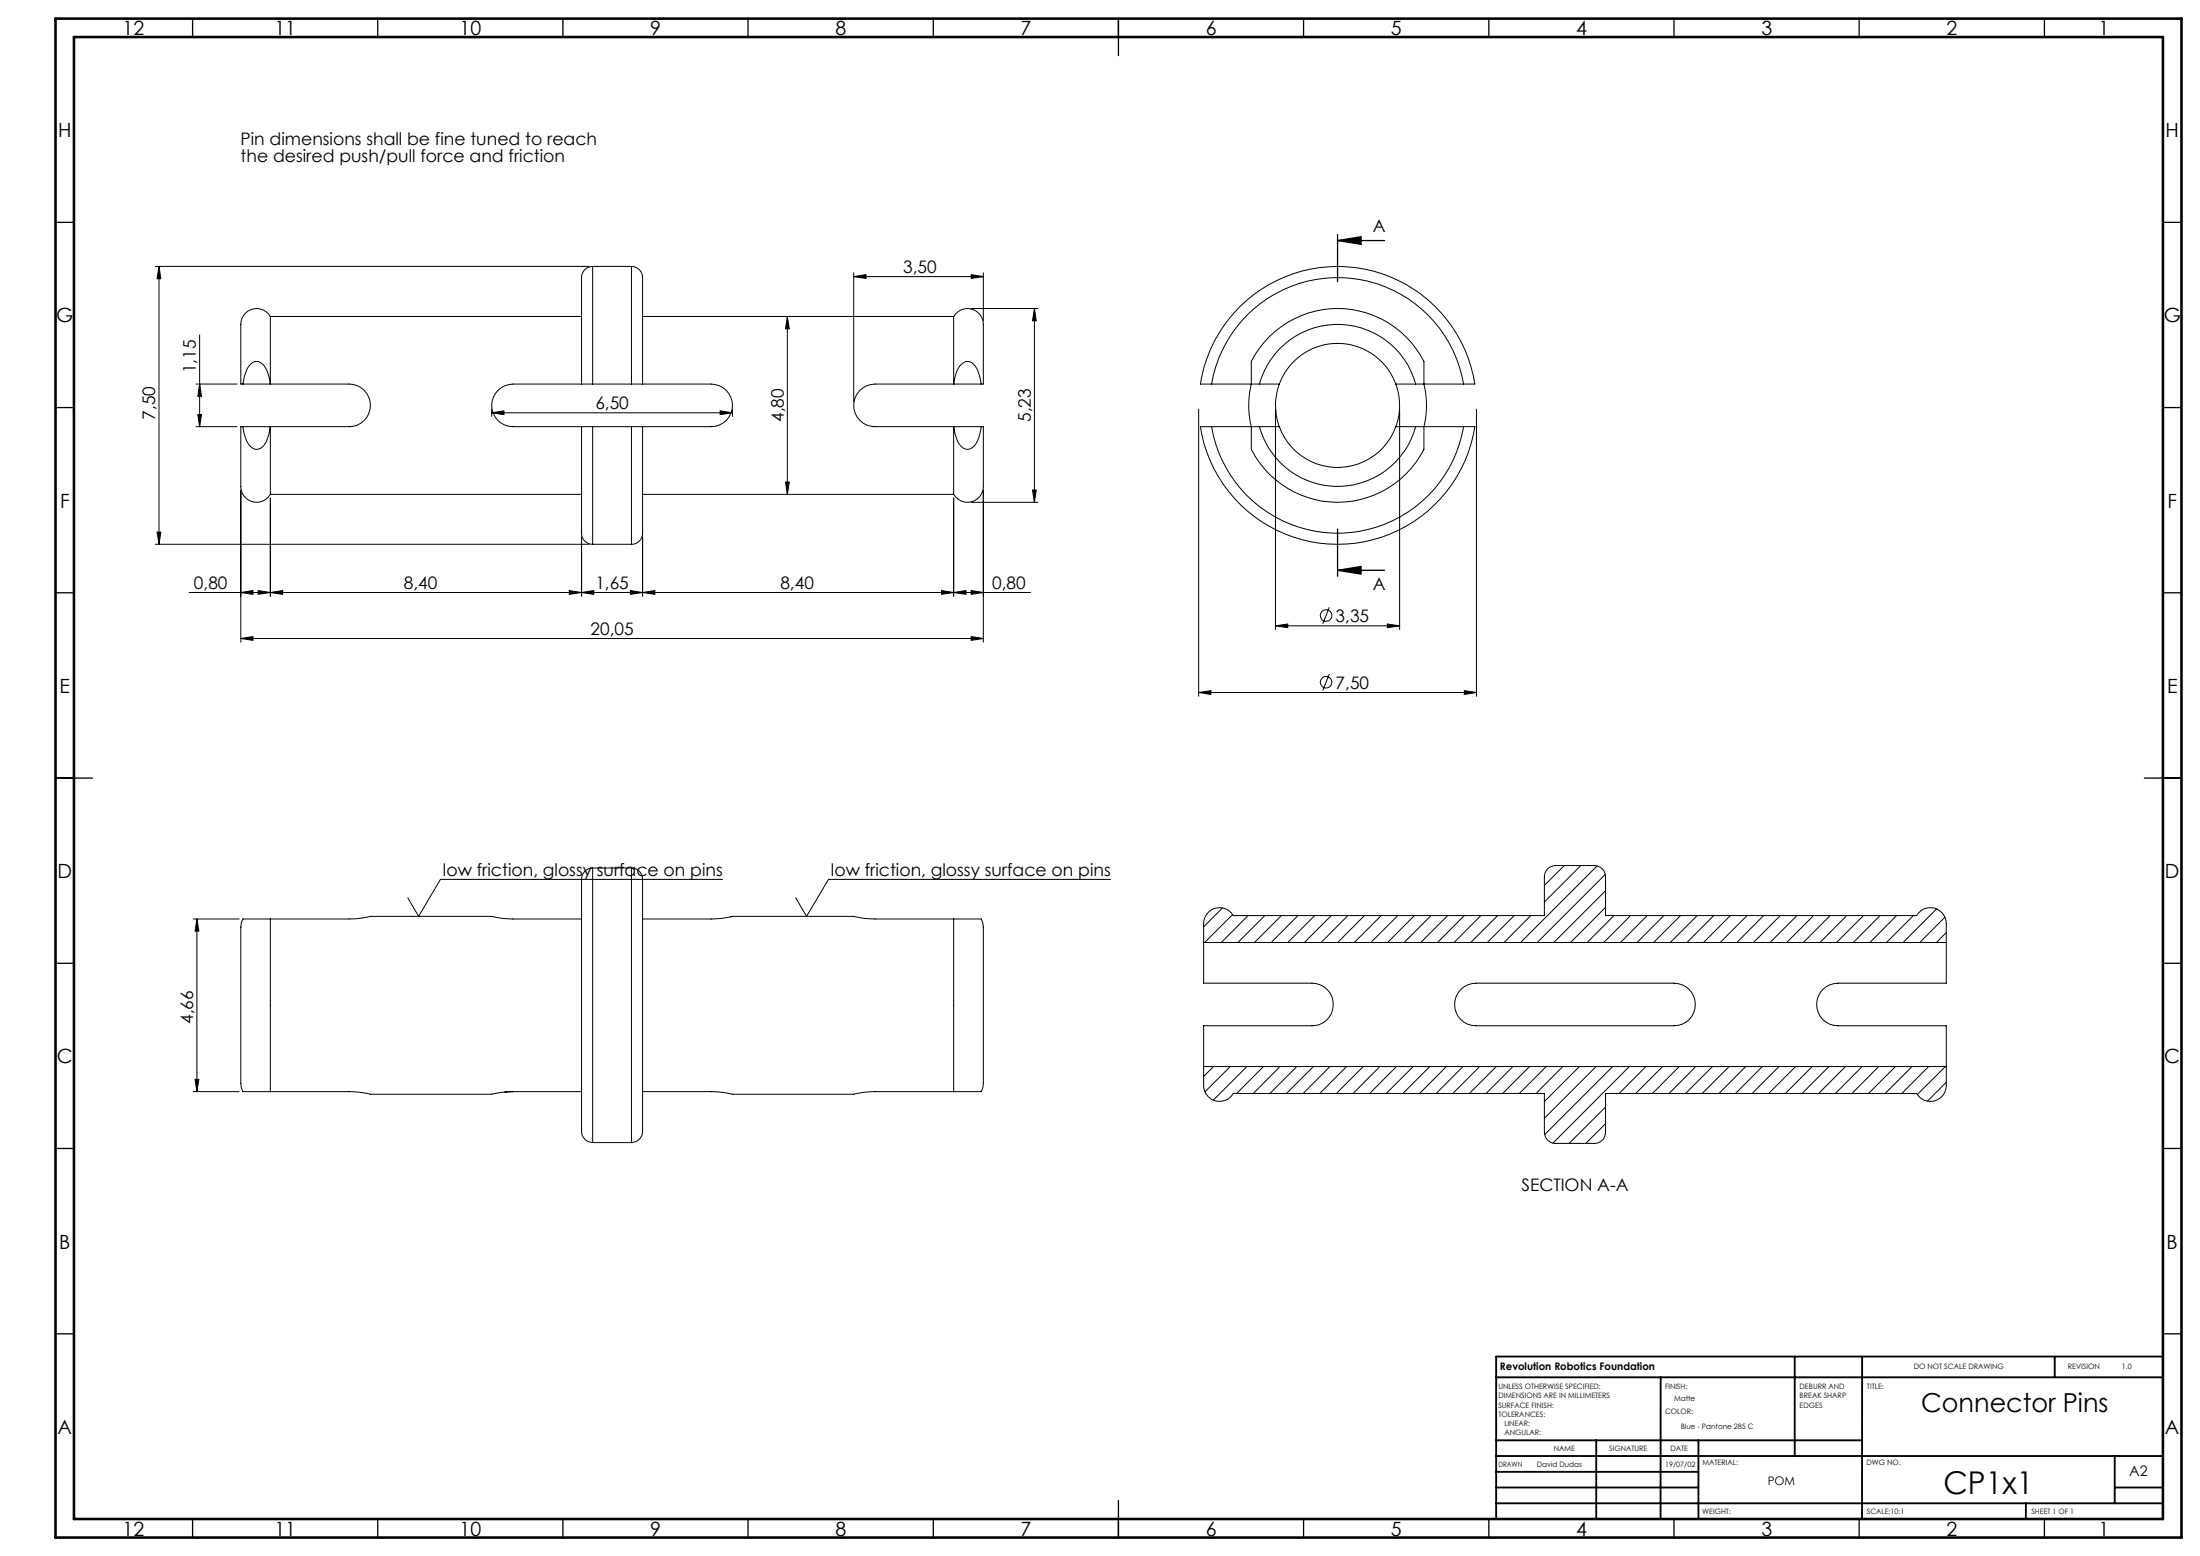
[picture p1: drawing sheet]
<svg xmlns="http://www.w3.org/2000/svg" width="594mm" height="420mm" viewBox="0 0 594 420" stroke-linecap="round" stroke-linejoin="round" font-family="sans-serif">
<g fill="none" stroke="#000" stroke-width=".27">
<path d="M41.9 71.9h117.1M42.9 71.9v75M42.9 71.9l.5 3.3h-1zM160 71.9a3.2 3.2 0 0 0-3 4v27.8M160 71.9v31.8M160 71.9h10.5M170.5 71.9a3.2 3.2 0 0 1 3 4v27.8M170.5 71.9v31.8M230.5 74.7l3.3-.6v1.1zM230.5 73.6v34.8M230.5 74.7h35M262.2 74.1l3.3 .6-3.3 .5z"/>
<path d="M265.5 73.6v13M53.9 90.4v24.8M73 85.4a4.3 4.3 0 0 0-5.3-1.8 4.3 4.3 0 0 0-2.7 4.9v15.2h.6M73 85.4v18.3a9.8 9.8 0 0 0-2-5.3 2.54 2.54 0 0 0-4.2 1.1l-.8 2.1-.4 2.1M73 85.4h84M173.5 85.4h84M212.6 85.4l.5 3.3h-1zM212.6 85.4v48M257.5 85.4a4.4 4.4 0 0 1 5.3-1.8 4.4 4.4 0 0 1 2.7 4.9v15.2h-.6M257.5 85.4v18.3a7.5 7.5 0 0 1 2.8-5.9 2.83 2.83 0 0 1 3.7 2.2l.9 3.7M262.2 83.3h18.1M279.3 83.3v52.3"/>
<path d="M279.3 83.3l.5 3.3h-1zM52.9 103.7h11.1M52.9 115.2h11.1M53.4 111.9h1l-.5 3.3zM53.9 103.7l.5 3.3h-1zM65.6 115.2h-.6v13.8a8.8 8.8 0 0 0 .8 4.7 4.3 4.3 0 0 0 7.2-.3M65.6 115.2a8 8 0 0 0 2.8 5.9 2.7 2.7 0 0 0 3.4-1.7l.8-2.2 .4-2v18.2M65.6 103.7h28.7a5.8 5.8 0 0 1 5.7 5.7 5.8 5.8 0 0 1-5.7 5.8h-28.7M132.8 111.4l3.3-.5v1zM132.8 110.4v2M132.8 111.4h65M157 115.2v26.3a8.1 8.1 0 0 0 .5 4.1 2.94 2.94 0 0 0 2.5 1.3"/>
<path d="M157 115.2h3M157 103.7h3M157 103.7h-18.5a5.8 5.8 0 0 0-5.7 5.7 5.8 5.8 0 0 0 5.7 5.8h18.5M160 115.2v31.7M160 103.7h10.5M160 115.2h10.5M170.5 103.7h3M170.5 115.2h3M170.5 115.2v31.7M173.5 115.2v26.3a8.1 8.1 0 0 1-.5 4.1 3.1 3.1 0 0 1-2.5 1.3M173.5 103.7h18.5a5.8 5.8 0 0 1 5.8 5.7 5.8 5.8 0 0 1-5.8 5.8h-18.5M194.5 110.9l3.3 .5-3.3 .5z"/>
<path d="M197.8 110.4v2M264.9 115.2h.6v13.8a8.8 8.8 0 0 1-.7 4.7 4.3 4.3 0 0 1-7.3-.3M264.9 115.2a7.6 7.6 0 0 1-2.8 5.9 2.88 2.88 0 0 1-3.7-2.2l-.9-3.7v18.2M264.9 103.7h-28.6a5.8 5.8 0 0 0-5.8 5.7 5.8 5.8 0 0 0 5.8 5.8h28.6M323.6 110.4v77.5M327.1 103.7a34.5 34.5 0 0 1 34.1-28.8 34.5 34.5 0 0 1 34 28.8M327.1 103.7h-3a37.5 37.5 0 0 1 37.1-31.8 37.5 37.5 0 0 1 37 31.8h-3M327.1 115.2h-3a37.5 37.5 0 0 0 37.1 31.7 37.5 37.5 0 0 0 37-31.7h-3M327.1 115.2a34.5 34.5 0 0 0 34.1 28.7 34.5 34.5 0 0 0 34-28.7M327.1 103.7h10.8M327.1 115.2h10.8M337.9 103.7v-5.8a19 19 0 0 1 6.3-8.3 26 26 0 0 1 40.3 8.2v5.9"/>
<path d="M337.9 115.2v5.9a26 26 0 0 0 23.3 14.5 26 26 0 0 0 23.3-14.5v-5.9M337.9 103.7h2.1M337.9 115.2h2.1M337.9 103.7a23.8 23.8 0 0 0 0 11.5M340 103.7a21.9 21.9 0 0 1 21.1-16.1 21.9 21.9 0 0 1 21.1 16.1M340 115.2a21.9 21.9 0 0 0 21.1 16.1 21.9 21.9 0 0 0 21.1-16.1M340 103.7h5.4M340 115.2h5.4M344.4 110.4v59.5M345.4 103.7a16.8 16.8 0 0 1 15.7-11 16.8 16.8 0 0 1 15.8 11M345.4 115.2a16.7 16.7 0 0 0 15.7 11 16.7 16.7 0 0 0 15.8-11M345.4 103.7a16.6 16.6 0 0 0 0 11.4v.1"/>
<path d="M376.9 103.7a16.6 16.6 0 0 1 0 11.4v.1M376.9 103.7h5.3M376.9 115.2h5.3M377.9 110.4v59.5M382.2 103.7h2.3M382.2 115.2h2.3M384.5 103.7a23.8 23.8 0 0 1 0 11.5M384.5 103.7h10.7M384.5 115.2h10.7M398.6 110.4v77.5M65 132.3v41M73 134.4v26.5"/>
<path d="M73 133.4h84M173.5 133.4h84M212.1 130.1h1l-.5 3.3zM257.5 134.4v26.5M262.2 135.6h18.1M265.5 132.3v41M278.8 132.3h1l-.5 3.3zM41.9 146.9h117.1M42.4 143.6h1l-.5 3.3zM51 159.9h227.2M65 159.9l3.3-.5v1zM69.7 159.4l3.3 .5-3.3 .5z"/>
<path d="M73 159.9l3.3-.5v1zM153.7 159.4l3.3 .5-3.3 .5zM157 159.9l3.3-.5v1zM157 144.9v16M160 146.9h10.5M170.2 159.4l3.3 .5-3.3 .5zM173.5 159.9l3.3-.5v1zM173.5 144.9v16M254.2 159.4l3.3 .5-3.3 .5zM257.5 159.9l3.3-.5v1zM262.2 159.4l3.3 .5-3.3 .5zM65 172.3l3.3-.5v1z"/>
<path d="M65 172.3h200.5M262.2 171.8l3.3 .5-3.3 .5zM344.4 168.9l3.3-.5v1zM344.4 168.9h33.5M358.9 163.9l-1.7 4.5M374.6 168.4l3.3 .5-3.3 .5zM323.6 186.9l3.4-.5v1zM323.6 186.9h75M358.9 181.9l-1.7 4.5M395.4 186.4l3.2 .5-3.2 .5zM160 234.3a3.3 3.3 0 0 0-3 4.1v65.9a3.3 3.3 0 0 0 3 4.1M160 234.3v74.1"/>
<path d="M160 234.3h10.5M170.5 234.3v74.1M170.5 234.3a3.3 3.3 0 0 1 3 4.1v65.9a3.3 3.3 0 0 1-3 4.1M195.1 237.4h-76.2l-5.9 10-2.9-5.1M299.8 237.4h-76.1l-5.9 10-3-5.1M422.3 233.6l-5.3 5.4M426.8 233.6l-9.8 9.9M431.2 233.7l-20.6 20.7M433.4 236l-18.4 18.4M52.2 248.1h12.4M53.2 248.1l.5 3.2h-1zM53.2 248.1v46.6"/>
<path d="M73 248.1h-7.3a7.1 7.1 0 0 0-.7 4.3v38.8a7.1 7.1 0 0 0 .6 3.5h7.4M73 248.1v46.6M73 248.1l22.7-.1 4.3-.6h32.8l2.5 .4 3.2 .3h18.5M197.3 247.5l.5-.1-2.6 .4-3.2 .3h-18.5M197.8 247.4h32.7l2.5 .4 3.3 .3h21.2M257.5 248.1v46.6M257.5 248.1h7.4a8.7 8.7 0 0 1 .6 4.3v38.8a7.1 7.1 0 0 1-.6 3.5h-7.4M325 254.4v-5.1a4.3 4.3 0 0 1 3.2-4.2 4.3 4.3 0 0 1 4.8 2h84v-10.4a3 3 0 0 1 3-3.1h10.5a3 3 0 0 1 3 3.1v10.4h84a4.3 4.3 0 0 1 4.8-2 4.3 4.3 0 0 1 3.2 4.2v5.1M325 254.4v11h29.2a5.8 5.8 0 0 1 5.8 5.7 5.8 5.8 0 0 1-5.8 5.8h-29.2v11M325 254.4h200.5M330.1 245.1l-5.1 5.1M332.8 246.9l-7.5 7.5"/>
<path d="M337 247.1l-7.3 7.3M341.5 247.1l-7.3 7.3M346 247.1l-7.3 7.3M350.4 247.1l-7.2 7.3M355 247.1l-7.3 7.3M359.4 247.1l-7.2 7.3M363.9 247.1l-7.2 7.3M368.4 247.1l-7.2 7.3M372.9 247.1l-7.2 7.3M377.4 247.1l-7.3 7.3M381.9 247.1l-7.3 7.3M386.4 247.1l-7.3 7.3"/>
<path d="M390.9 247.1l-7.3 7.3M395.4 247.1l-7.3 7.3M399.8 247.1l-7.2 7.3M404.4 247.1l-7.3 7.3M408.8 247.1l-7.2 7.3M413.3 247.1l-7.2 7.3M433.5 240.4l-14 14M433.5 244.9l-9.5 9.5M435.8 247.1l-7.3 7.3M440.3 247.1l-7.3 7.3M444.7 247.1l-7.2 7.3M449.2 247.1l-7.2 7.3"/>
<path d="M453.7 247.1l-7.2 7.3M458.2 247.1l-7.2 7.3M462.7 247.1l-7.2 7.3M467.2 247.1l-7.2 7.3M471.7 247.1l-7.3 7.3M476.2 247.1l-7.3 7.3M480.7 247.1l-7.3 7.3M485.2 247.1l-7.3 7.3M489.7 247.1l-7.3 7.3M494.1 247.1l-7.2 7.3M498.6 247.1l-7.2 7.3M503.1 247.1l-7.2 7.3"/>
<path d="M507.6 247.1l-7.2 7.3M512.1 247.1l-7.2 7.3M516.6 247.1l-7.3 7.3M522.9 245.3l-9.1 9.1M525.1 247.6l-6.8 6.8M525.5 251.7l-2.7 2.7M525.5 254.4v11h-29.2a5.8 5.8 0 0 0-5.8 5.7 5.8 5.8 0 0 0 5.8 5.8h29.2v11M394.4 267.1a5.8 5.8 0 0 1 4.1-1.7h53.5a5.8 5.8 0 0 1 5.7 5.7 5.8 5.8 0 0 1-5.7 5.8h-53.5a5.7 5.7 0 0 1-5.3-3.6 5.7 5.7 0 0 1 1.2-6.2zM52.2 294.7h12.4M52.7 291.3h1l-.5 3.4zM73 294.7h21.3l3.5 .2 2.2 .5h32.8l2.5-.5 3.2-.2M138.5 294.7l-2.2 .1"/>
<path d="M138.5 294.7h18.5M173.5 294.7h18.5l3.2 .2 2.6 .5h32.7l2.5-.5 3.3-.2h21.2M325 287.9v5.1a4.3 4.3 0 0 0 3.2 4.2 4.3 4.3 0 0 0 4.8-2h84v10.4a2.95 2.95 0 0 0 3 3h10.5a2.95 2.95 0 0 0 3-3v-10.4h84a4.3 4.3 0 0 0 4.8 2 4.3 4.3 0 0 0 3.2-4.2v-5.1M325 287.9h200.5M327.7 287.9l-2.7 2.7M332.2 287.9l-6.9 6.8M336.7 287.9l-9.1 9.1M341.1 287.9l-7.2 7.3M345.6 287.9l-7.2 7.3M350.1 287.9l-7.2 7.3M354.6 287.9l-7.3 7.3M359.1 287.9l-7.2 7.3"/>
<path d="M363.6 287.9l-7.3 7.3M368.1 287.9l-7.3 7.3M372.6 287.9l-7.3 7.3M377 287.9l-7.2 7.3M381.6 287.9l-7.3 7.3M386 287.9l-7.2 7.3M390.5 287.9l-7.2 7.3M395 287.9l-7.2 7.3M399.5 287.9l-7.2 7.3M404 287.9l-7.3 7.3M408.5 287.9l-7.3 7.3M413 287.9l-7.3 7.3"/>
<path d="M417.5 287.9l-7.3 7.3M422 287.9l-7.3 7.3M426.4 287.9l-9.4 9.4M431 287.9l-14 14M433.5 298.8l-9.8 9.8M435.4 287.9l-18.3 18.4M439.9 287.9l-20.6 20.7M444.4 287.9l-7.2 7.3M448.9 287.9l-7.3 7.3M453.4 287.9l-7.2 7.3M457.9 287.9l-7.3 7.3M462.4 287.9l-7.3 7.3"/>
<path d="M466.9 287.9l-7.3 7.3M471.3 287.9l-7.2 7.3M475.8 287.9l-7.2 7.3M480.3 287.9l-7.2 7.3M484.8 287.9l-7.2 7.3M489.3 287.9l-7.2 7.3M493.8 287.9l-7.2 7.3M498.3 287.9l-7.3 7.3M502.8 287.9l-7.3 7.3M507.3 287.9l-7.3 7.3M511.8 287.9l-7.3 7.3M516.3 287.9l-7.3 7.3"/>
<path d="M520.7 287.9l-7.2 7.3M525.3 287.9l-7.6 7.5M525.5 292.1l-5.1 5.1M160 308.4h10.5M433.5 303.3l-5.3 5.3"/>
<circle cx="358" cy="166.2" r="1.56"/>
<circle cx="358" cy="184.2" r="1.55"/>
</g>
<g fill="none" stroke="#000" stroke-width=".35">
<path d="M52 5v5M102 5v5M152 5v5M202 5v5M252 5v5M302 5v10M352 5v5M402 5v5M452 5v5M502 5v5M552 5v5M15 60h5"/>
<path d="M361.1 64.9h12.7M361.1 63.3v12.7M361.1 64.9l6.4-1v2.1zM584 60h5M15 110h5M584 110h5M361.1 142.8v12.7M361.1 153.9h12.7M361.1 153.9l6.4-1v2.1zM15 160h5M584 160h5M15 210h10"/>
<path d="M579 210h10M15 260h5M584 260h5M15 310h5M584 310h5M15 360h5M584 360h5M52 410v5M102 410v5M152 410v5M202 410v5M252 410v5"/>
<path d="M302 405v10M352 410v5M402 410v5M452 410v5M502 410v5M552 410v5"/>
</g>
<g fill="none" stroke="#000" stroke-width=".5">
<path d="M404 371.8h180M448.4 371.8l-.1 38.3M484.6 366.2v26.8M502.8 366.2l-.1 43.9M554.8 366.2v5.6M584 366.2h-180v43.8M404 388.8h98.8M404 397.3h54.6M404 393h180M431 388.8v21.2M458.6 388.8v21.2M571 393v12.8"/>
<path d="M404 405.8h180M404 401.5h54.6M547 405.8v4.2M571 401.5h13"/>
</g>
<path d="M15 5h574v410h-574zM20 10h564v400h-564z" fill="none" stroke="#000" stroke-width=".7"/>
<g fill="#000">
<path d="M361.1 64.9l6.4-1v2.1zM361.1 153.9l6.4-1v2.1z"/>
<path d="M53.9 103.7l.5 3.3h-1zM53.4 111.9h1l-.5 3.3zM42.9 71.9l.5 3.3h-1zM42.4 143.6h1l-.5 3.3zM212.6 85.4l.5 3.3h-1zM212.1 130.1h1l-.5 3.3zM279.3 83.3l.5 3.3h-1zM278.8 132.3h1l-.5 3.3z"/>
<path d="M132.8 111.4l3.3-.5v1zM194.5 110.9l3.3 .5-3.3 .5z"/>
<path d="M73 159.9l3.3-.5v1zM153.7 159.4l3.3 .5-3.3 .5zM323.6 186.9l3.4-.5v1zM395.4 186.4l3.2 .5-3.2 .5z"/>
<path d="M157 159.9l3.3-.5v1zM170.2 159.4l3.3 .5-3.3 .5zM173.5 159.9l3.3-.5v1zM254.2 159.4l3.3 .5-3.3 .5z"/>
<path d="M65 172.3l3.3-.5v1zM262.2 171.8l3.3 .5-3.3 .5zM65 159.9l3.3-.5v1zM69.7 159.4l3.3 .5-3.3 .5zM257.5 159.9l3.3-.5v1zM262.2 159.4l3.3 .5-3.3 .5zM230.5 74.7l3.3-.6v1.1zM262.2 74.1l3.3 .6-3.3 .5zM344.4 168.9l3.3-.5v1zM374.6 168.4l3.3 .5-3.3 .5z"/>
<path d="M53.2 248.1l.5 3.2h-1zM52.7 291.3h1l-.5 3.4z"/>
</g>
<text font-size="8.5" x="524.8" y="403.2">CP1x1</text>
<text font-size="7.1" x="518.7" y="381">Connector Pins</text>
<g font-size="5.3">
<text x="33.1" y="9.5">12</text>
<text x="74.1" y="9.5">11</text>
<text x="124.1" y="9.5">10</text>
<text x="175.6" y="9.5">9</text>
<text x="225.6" y="9.5">8</text>
<text x="275.6" y="9.5">7</text>
<text x="325.6" y="9.5">6</text>
<text x="375.6" y="9.5">5</text>
<text x="425.6" y="9.5">4</text>
<text x="475.6" y="9.5">3</text>
<text x="525.6" y="9.5">2</text>
<text x="566.6" y="9.5">1</text>
<text x="15.7" y="37">H</text>
<text x="584.7" y="37">H</text>
<text x="15.2" y="87">G</text>
<text x="584.2" y="87">G</text>
<text x="16.2" y="137">F</text>
<text x="585.2" y="137">F</text>
<text x="16.1" y="187">E</text>
<text x="585.1" y="187">E</text>
<text x="15.5" y="237">D</text>
<text x="584.5" y="237">D</text>
<text x="15.4" y="287">C</text>
<text x="584.4" y="287">C</text>
<text x="16" y="337">B</text>
<text x="585" y="337">B</text>
<text x="15.5" y="387">A</text>
<text x="584.5" y="387">A</text>
<text x="33.1" y="414.5">12</text>
<text x="74.1" y="414.5">11</text>
<text x="124.1" y="414.5">10</text>
<text x="175.6" y="414.5">9</text>
<text x="225.6" y="414.5">8</text>
<text x="275.6" y="414.5">7</text>
<text x="325.6" y="414.5">6</text>
<text x="375.6" y="414.5">5</text>
<text x="425.6" y="414.5">4</text>
<text x="475.6" y="414.5">3</text>
<text x="525.6" y="414.5">2</text>
<text x="566.6" y="414.5">1</text>
</g>
<g font-size="4.7">
<text x="65" y="39.2">Pin dimensions shall be fine tuned to reach</text>
<text x="65" y="43.7">the desired push/pull force and friction</text>
<text x="370.7" y="62.7">A</text>
<text x="243.8" y="73.6">3,50</text>
<text x="52.9" y="100.7" transform="rotate(-90 52.9 100.7)">1,15</text>
<text x="41.9" y="113.3" transform="rotate(-90 41.9 113.3)">7,50</text>
<text x="160.7" y="110.4">6,50</text>
<text x="211.6" y="113.9" transform="rotate(-90 211.6 113.9)">4,80</text>
<text x="278.3" y="113.9" transform="rotate(-90 278.3 113.9)">5,23</text>
<text x="52.4" y="158.9">0,80</text>
<text x="109" y="158.9">8,40</text>
<text x="160.7" y="158.9">1,65</text>
<text x="210.7" y="158.9">8,40</text>
<text x="267.9" y="158.9">0,80</text>
<text x="370.7" y="159.3">A</text>
<text x="360.6" y="167.8">3,35</text>
<text x="159.5" y="171.3">20,05</text>
<text x="360.6" y="185.8">7,50</text>
<text x="119.6" y="236.3">low friction, glossy surface on pins</text>
<text x="224.3" y="236.3">low friction, glossy surface on pins</text>
<text x="52.2" y="276.4" transform="rotate(-90 52.2 276.4)">4,66</text>
<text x="410.8" y="321.4">SECTION A-A</text>
</g>
<text font-size="3.9" x="574.9" y="398.5">A2</text>
<text font-size="3.2" x="477.3" y="400.9">POM</text>
<text font-size="2.8" x="405" y="369.9">Revolution Robotics Foundation</text>
<g font-size="2">
<text x="516.7" y="369.6">DO NOT SCALE DRAWING</text>
<text x="558.3" y="369.6">REVISION</text>
<text x="572.9" y="369.6">1.0</text>
<text x="404.6" y="374.9">UNLESS OTHERWISE SPECIFIED:</text>
<text x="404.6" y="377.4">DIMENSIONS ARE IN MILLIMETERS</text>
<text x="449.6" y="374.9">FINISH:</text>
<text x="485.9" y="374.9">DEBURR AND</text>
<text x="485.9" y="377.4">BREAK SHARP</text>
<text x="504.1" y="374.9">TITLE:</text>
<text x="404.6" y="379.9">SURFACE FINISH:</text>
<text x="404.6" y="382.4">TOLERANCES:</text>
<text x="449.6" y="381.8">COLOR:</text>
<text x="452" y="378.3">Matte</text>
<text x="485.9" y="379.9">EDGES</text>
<text x="406.2" y="384.9">LINEAR:</text>
<text x="406.2" y="387.4">ANGULAR:</text>
<text x="453.8" y="385.7">Blue - Pantone 285 C</text>
<text x="404.6" y="396">DRAWN</text>
<text x="414.9" y="396">David Dudas</text>
<text x="419.5" y="391.8">NAME</text>
<text x="434.5" y="391.7">SIGNATURE</text>
<text x="449.6" y="395.9">19/07/02</text>
<text x="451" y="391.7">DATE</text>
<text x="459.6" y="395.5">MATERIAL:</text>
<text x="504" y="395.5">DWG NO.</text>
<text x="459.6" y="408.5">WEIGHT:</text>
<text x="504.1" y="408.6">SCALE:10:1</text>
<text x="548.5" y="408.6">SHEET 1 OF 1</text>
</g>
</svg>
